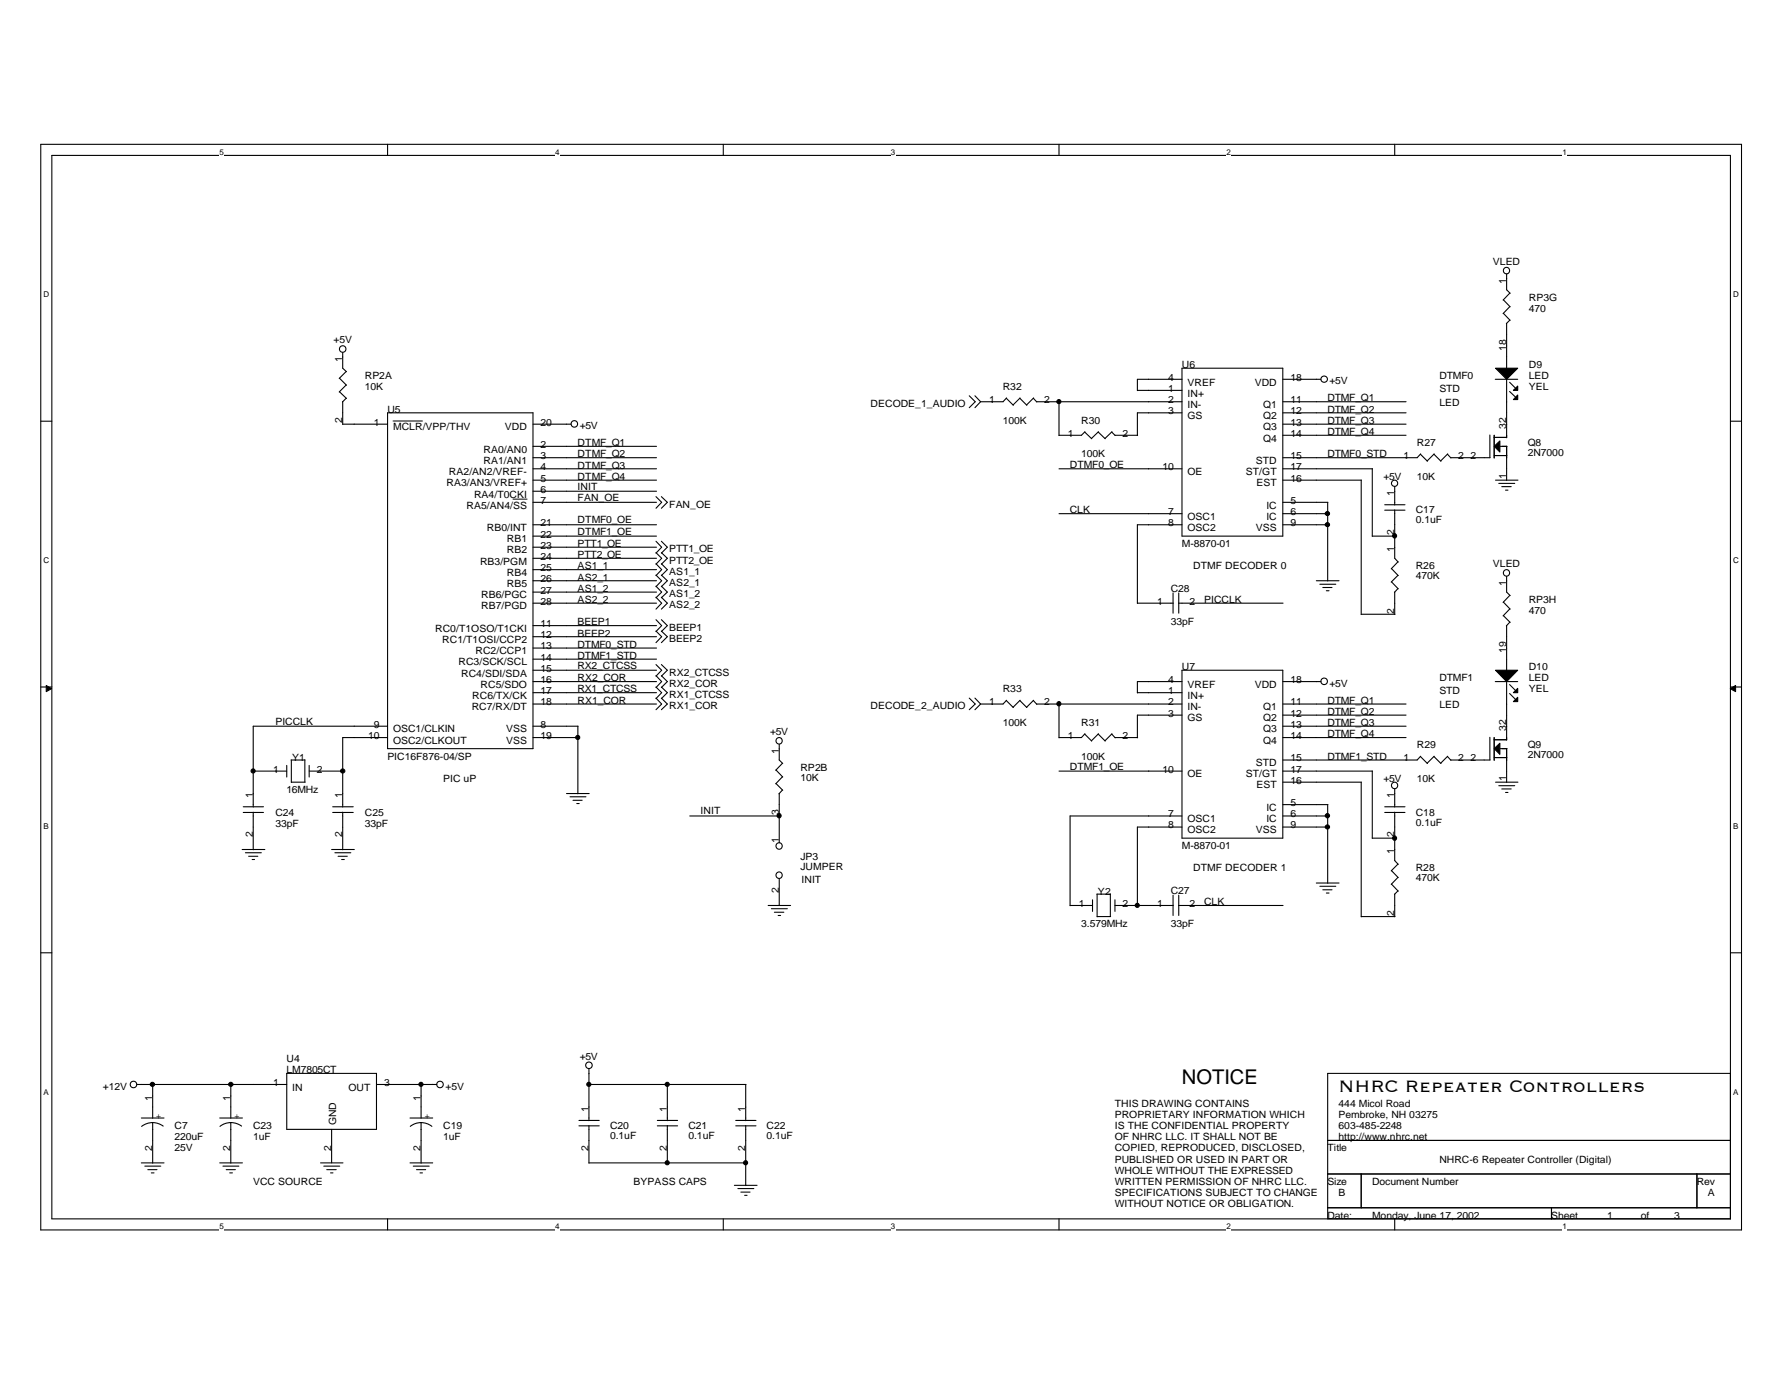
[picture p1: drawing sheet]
<svg xmlns="http://www.w3.org/2000/svg" width="279mm" height="216mm" viewBox="0 0 279 216" stroke-linecap="round" stroke-linejoin="round" font-family="sans-serif">
<path d="M6.4 22.6h266.3v170h-266.3zM8.1 24.3h262.9v166.5h-262.9z" fill="none" stroke="#000" stroke-width=".17"/>
<g fill="#fff">
<path d="M34.4 23.1h.7v1.4h-.7z"/>
<path d="M34.4 191.3h.7v1.4h-.7z"/>
</g>
<path d="M60.7 22.6v1.7M60.7 190.8v1.8" fill="none" stroke="#000" stroke-width=".17"/>
<g fill="#fff">
<path d="M87 23.1h.6v1.4h-.6z"/>
<path d="M87 191.3h.6v1.4h-.6z"/>
</g>
<path d="M113.3 22.6v1.7M113.3 190.8v1.8" fill="none" stroke="#000" stroke-width=".17"/>
<g fill="#fff">
<path d="M139.5 23.1h.7v1.4h-.7z"/>
<path d="M139.5 191.3h.7v1.4h-.7z"/>
</g>
<path d="M165.9 22.6v1.7M165.9 190.8v1.8" fill="none" stroke="#000" stroke-width=".17"/>
<g fill="#fff">
<path d="M192.1 23.1h.7v1.4h-.7z"/>
<path d="M192.1 191.3h.7v1.4h-.7z"/>
</g>
<path d="M218.4 22.6v1.7M218.4 190.8v1.8" fill="none" stroke="#000" stroke-width=".17"/>
<g fill="#fff">
<path d="M244.7 23.1h.7v1.4h-.7z"/>
<path d="M244.7 191.3h.7v1.4h-.7z"/>
<path d="M6.8 45.4h.9v1.4h-.9z"/>
<path d="M271.4 45.4h.9v1.4h-.9z"/>
<path d="M6.8 87h.9v1.4h-.9z"/>
<path d="M271.4 87h.9v1.4h-.9z"/>
</g>
<path d="M6.4 65.9h1.7M271 65.9h1.7" fill="none" stroke="#000" stroke-width=".17"/>
<g fill="#fff">
<path d="M6.8 128.6h.8v1.4h-.8z"/>
<path d="M271.4 128.6h.8v1.4h-.8z"/>
</g>
<path d="M6.4 107.6h1.7M271 107.6h1.7" fill="none" stroke="#000" stroke-width=".17"/>
<g fill="#000" stroke="#000" stroke-width=".16">
<path d="M7.2 107.3l.9 .5-.9 .5z" fill-rule="evenodd"/>
<path d="M271 107.8l.8-.5v1z" fill-rule="evenodd"/>
</g>
<g fill="#fff">
<path d="M6.8 170.2h.8v1.4h-.8z"/>
<path d="M271.4 170.2h.8v1.4h-.8z"/>
</g>
<g fill="none" stroke="#000" stroke-width=".17">
<path d="M53.2 59.2l1.1 1.1M53.7 55.2v2.4l.6 .6M54.2 58.2l-1.1 1.1M185.1 59.4h-7v1.8M185.1 57.6h15.8v26.3h-15.8zM200.9 59.4h6M234.2 59.4h3.5M235.5 46.9l1 1.1M235.5 49.1l1 1.1M236 42.9v2.5l.5 .5M236 50.6v7.1M236 59.4v9.1"/>
<path d="M236.4 59.8l1 1M236.5 45.9l-1.1 1.1M236.5 48l-1.1 1.1M236.5 50.1l-.6 .6M53.2 61.3l1.1 1.1M53.7 62.9v3.6M53.7 66.4h7M54.2 60.3l-1.1 1.1M54.2 62.3l-.6 .6M60.7 64.6h22.8v52.6h-22.8zM83.5 66.4h5.9M83.5 75.2h19.3"/>
<path d="M83.5 71.7h19.3M83.5 73.4h19.3M83.5 78.6h19.3M83.5 69.9h19.3M83.5 76.9h19.3M102.7 77.8l.9 .8-.9 1M103.6 77.8l.9 .8-.9 1M151.8 62l.9 .9-.9 .9M152.7 62l.9 .9M153.6 62.9l-.9 .9M157.6 62.3l1.1 1.1M157.6 62.3l-.5 .6h-3.5"/>
<path d="M159.7 62.3l1.1 1.1M159.8 62.3l-1.1 1.1M161.8 62.3l.6 .6M161.9 62.3l-1.1 1.1M162.3 62.9h22.8M165.9 73.4h19.2M165.9 62.9v5.3M169.9 67.6l1.1 1.1M169.9 67.6l-.5 .5h-3.5M172 67.6l1.1 1.1M172 67.6l-1.1 1.1M174.1 67.6l.6 .6"/>
<path d="M174.2 67.6l-1.1 1.1M174.6 68.1h3.6M178.1 61.1h7M185.1 64.6h-7v3.6M200.9 66.4h19.3M200.9 75.2h12.3M200.9 68.1h19.3M200.9 62.9h19.3M200.9 64.6h19.3M200.9 73.4h14.1M200.9 78.6h7.1M207.9 78.6v12.4"/>
<path d="M213.2 75.2v21M214.9 73.4v10.6M216.9 79.9h3.1M216.9 79h3.1M218.4 76.2v2.9M218.4 79.8v7.6l.6 .6M222.5 71.1l1.1 1.1M222.5 71.1l-.6 .6h-21M224.6 71.1l1.1 1.1M224.6 71.1l-1.1 1.1M226.7 71.1l.5 .6M226.7 71.1l-1.1 1.1"/>
<path d="M227.2 71.7h6.2M233.3 68.1v3.6M234 68.5h2M234 68.1v3.6M234 71.3h2M234.2 75.2h3.5M234.7 75.7h2.5M234.9 69.9h1.1M235.2 76.2h1.5M235.8 76.7h.4M236 69.9v5.3M236.4 61.3l1 .9"/>
<path d="M83.5 90.9h19.3M83.5 83.9h19.3M83.5 82.2h19.3M83.5 94.4h19.3M83.5 85.7h19.3M83.5 87.4h19.3M83.5 89.2h19.3M83.5 92.7h19.3M83.5 97.9h19.3M83.5 99.7h19.3M102.7 97l.9 .9-.9 1M102.7 98.8l.9 .9-.9 .9"/>
<path d="M102.7 84.7l.9 1-.9 .9M102.7 86.5l.9 .9-.9 .9M102.7 88.3l.9 .9-.9 .9M102.7 91.8l.9 .9-.9 .9M102.7 90l.9 .9-.9 1M102.7 93.5l.9 .9-.9 1M103.6 97l.9 .9-.9 1M103.6 98.8l.9 .9-.9 .9M103.6 84.7l.9 1-.9 .9M103.6 86.5l.9 .9-.9 .9M103.6 88.3l.9 .9-.9 .9M103.6 91.8l.9 .9-.9 .9"/>
<path d="M103.6 90l.9 .9-.9 1M103.6 93.5l.9 .9-.9 1M165.9 80.4h19.2M178.1 94.4h5.7M183.7 92.8v3.2M184.6 94.4h16.3M184.6 92.8v3.2M185.1 82.2h-7v12.3M200.9 82.2h7.1M200.9 80.4h7.1M206.2 90.9h3.5M206.7 91.5h2.5"/>
<path d="M207.2 92h1.4M207.7 92.5h.4M213.2 96.2h5.3M214.9 83.9h3.6M217.9 89l1.1 1.1M217.9 91.1l1.1 1.1M218.4 92.7v3.5M218.9 88l-1 1.1M218.9 90.1l-1 1M218.9 92.1l-.5 .6M235.5 94.3l1 1.1M235.5 96.4l1 1"/>
<path d="M236 90.2v2.5l.5 .6M236 97.9v7.1M236.5 93.2l-1.1 1.1M236.5 95.3l-1.1 1.1M236.5 97.4l-.6 .6M44.9 119.8v1.9M45.6 119h2.1M45.6 119v3.5M47.7 118.9v3.6M48.4 119.8v1.9M60.7 115.5h-7v10.9M60.7 113.7h-21v12.7"/>
<path d="M83.5 106.7h19.3M83.5 110.2h19.3M83.5 113.7h7M83.5 115.5h7M83.5 101.5h19.3M83.5 103.2h19.3M83.5 104.9h19.3M83.5 108.4h19.3M90.5 113.7v10.6M102.7 109.3l.9 .9-.9 .9M102.7 105.8l.9 .9-.9 .9M102.7 104l.9 .9-.9 1"/>
<path d="M102.7 107.6l.9 .8-.9 1M103.6 109.3l.9 .9-.9 .9M103.6 105.8l.9 .9-.9 .9M103.6 104l.9 .9-.9 1M103.6 107.6l.9 .8-.9 1M122 116.5v2.5l.6 .5M122.5 119.5l-1 1.1M151.8 109.3l.9 .9-.9 .9M152.7 109.3l.9 .9M153.6 110.2l-.9 .9M157.6 109.7l1.1 1.1M157.6 109.6l-.5 .6h-3.5"/>
<path d="M159.7 109.7l1.1 1.1M159.8 109.6l-1.1 1.1M161.8 109.7l.6 .6M161.9 109.6l-1.1 1.1M162.3 110.2h22.8M165.9 110.2v5.3M169.9 114.9l1.1 1.1M169.9 114.9l-.5 .6h-3.5M172 114.9l1.1 1.1M172 114.9l-1.1 1.1M174.1 114.9l.6 .6M174.2 114.9l-1.1 1.1"/>
<path d="M174.6 115.5h3.6M178.1 108.4h7M185.1 106.7h-7v1.8M185.1 104.9h15.8v26.3h-15.8zM185.1 112h-7v3.5M200.9 106.7h6M200.9 110.2h19.3M200.9 113.7h19.3M200.9 115.5h19.3M200.9 112h19.3M222.5 118.4l1.1 1.1M222.5 118.4l-.6 .6h-21"/>
<path d="M224.6 118.4l1.1 1.1M224.6 118.4l-1.1 1.1M226.7 118.4l.5 .6M226.7 118.4l-1.1 1.1M227.2 119h6.2M233.3 115.4v3.6M234 115.8h2M234 115.5v3.5M234 118.6h2M234.2 106.7h3.5M234.9 117.2h1.1M236 106.7v9.2"/>
<path d="M236 117.2v5.3M236.4 107.2l1 .9M236.4 108.6l1 .9M37.9 133h3.6M38.1 127.2h3.2M38.1 126.3h3.2M38.4 133.5h2.5M38.9 134.1h1.5M39.5 134.6h.4M39.7 120.7h5.2M39.7 127.2v5.8M45.6 122.5h2.2"/>
<path d="M48.4 120.7h5.3M51.9 133h3.6M52.1 127.2h3.2M52.1 126.3h3.2M52.4 133.5h2.5M53 134.1h1.4M53.5 134.6h.4M53.7 127.2v5.8M88.7 124.2h3.6M89.3 124.7h2.5M89.7 125.3h1.5M90.3 125.8h.4"/>
<path d="M108 127.8h14.1M121.5 120.6l1.1 1.1M121.5 122.7l1.1 1M122 124.2v7.7M122 137.6v4.2M122.5 121.6l-1 1.1M122.5 123.7l-.5 .6M165.9 120.7h19.2M171.8 140h2.1M171.8 140v3.5M173.9 139.9v3.6M185.1 129.5h-7v12.3"/>
<path d="M185.1 127.8h-17.5v14M200.9 122.5h12.3M200.9 120.7h14.1M200.9 129.5h7.1M200.9 127.8h7.1M200.9 126h7.1M206.2 138.3h3.5M206.7 138.8h2.5M207.2 139.3h1.4M207.7 139.8h.4M207.9 126v12.3M213.2 122.5v21"/>
<path d="M214.9 131.2h3.6M214.9 120.7v10.6M216.9 127.2h3.1M216.9 126.3h3.1M217.9 136.3l1.1 1.1M217.9 138.4l1.1 1.1M218.4 123.5v2.9M218.4 127.2v7.5l.6 .6M218.4 140v3.5M218.9 135.3l-1 1M218.9 137.4l-1 1.1M218.9 139.5l-.5 .5"/>
<path d="M234.2 122.5h3.5M234.7 123h2.5M235.2 123.5h1.5M235.8 124.1h.4M6.4 149.2h1.7M120.3 141.8h3.5M120.8 142.3h2.5M121.3 142.8h1.5M121.9 143.3h.4M167.6 141.8h3.5M171.1 140.9v1.8M171.8 143.5h2.1"/>
<path d="M174.6 141.8h9.2M174.6 140.9v1.8M183.7 140.2v3.1M184.6 141.8h16.3M184.6 140.2v3.1M213.2 143.5h5.3M271 149.2h1.7M21.5 169.8h23.4M22.1 175h3.6M23.9 175.8l.7 .1 1 .4M23.9 175.8l-.7 .1-1 .5M23.9 169.8v5.3"/>
<path d="M23.9 175.8v6.3M34.4 175h3.6M36.1 175.8l.8 .1 .9 .4M36.1 175.8l-.7 .1-.9 .5M36.1 169.8v5.3M36.1 175.8v6.3M44.9 168.1h14.1v8.7h-14.1zM51.9 176.8v5.3M59 169.8h9.4M64.2 175h3.6M65.9 175.8l1.1 .2 .6 .4M65.9 175.8l-.7 .1-.9 .5"/>
<path d="M65.9 169.8v5.3M65.9 175.8v6.3M90.7 176.3h3.1M90.7 175.4h3.1M92.2 169.8h24.6M92.2 167.3v8.2M92.2 176.2v5.9M102.9 176.3h3.2M102.9 175.4h3.2M104.5 169.8v5.7M104.5 176.2v5.9M115.2 176.3h3.2"/>
<path d="M115.2 175.4h3.2M116.8 169.8v5.7M116.8 176.2v9.4M207.9 168.1h63.1v22.7h-63.1zM207.9 178.6h63.1M22.1 182.1h3.6M22.7 182.6h2.5M23.1 183.1h1.5M23.7 183.6h.4M34.4 182.1h3.6M34.9 182.6h2.5M35.4 183.1h1.5"/>
<path d="M36 183.6h.4M50.2 182.1h3.5M50.7 182.6h2.5M51.2 183.1h1.5M51.8 183.6h.3M64.2 182.1h3.6M64.7 182.6h2.5M65.2 183.1h1.5M65.8 183.6h.4M92.2 182.1h24.6M115 185.6h3.6M115.6 186.1h2.5"/>
<path d="M116 186.6h1.5M116.6 187.1h.4M207.9 183.8h63.1M207.9 189.1h63.1M213.2 183.8v5.3M243 189.1v1.7M265.8 183.8v5.3"/>
<circle cx="53.7" cy="54.6" r=".51"/>
<circle cx="207.4" cy="59.4" r=".5"/>
<circle cx="235.9" cy="42.4" r=".5"/>
<circle cx="89.9" cy="66.4" r=".51"/>
<circle cx="218.4" cy="75.7" r=".49"/>
<circle cx="235.9" cy="89.7" r=".5"/>
<circle cx="122" cy="116" r=".5"/>
<circle cx="207.4" cy="106.7" r=".51"/>
<circle cx="122" cy="132.5" r=".5"/>
<circle cx="122" cy="137" r=".5"/>
<circle cx="218.4" cy="123" r=".5"/>
<circle cx="20.9" cy="169.8" r=".51"/>
<circle cx="68.9" cy="169.8" r=".51"/>
<circle cx="92.2" cy="166.8" r=".51"/>
</g>
<g fill="#000" stroke="#000" stroke-width=".17">
<path d="M234.2 57.6h3.5l-1.7 1.8z" fill-rule="evenodd"/>
<path d="M234 69.9l.9-.9v1.8z" fill-rule="evenodd"/>
<path d="M237.7 60.4v.7h-.7z" fill-rule="evenodd"/>
<path d="M237.7 61.8v.8h-.7z" fill-rule="evenodd"/>
<path d="M234 117.2l.9-.8v1.7z" fill-rule="evenodd"/>
<path d="M234.2 104.9h3.5l-1.7 1.8z" fill-rule="evenodd"/>
<path d="M237.7 107.8v.6h-.7z" fill-rule="evenodd"/>
<path d="M237 109.8l.7-.6v.6z" fill-rule="evenodd"/>
<circle cx="165.8" cy="62.9" r=".32"/>
<circle cx="207.9" cy="82.1" r=".33"/>
<circle cx="207.9" cy="80.4" r=".33"/>
<circle cx="218.4" cy="83.9" r=".33"/>
<circle cx="90.5" cy="115.5" r=".32"/>
<circle cx="165.8" cy="110.2" r=".33"/>
<circle cx="39.6" cy="120.7" r=".32"/>
<circle cx="53.7" cy="120.7" r=".33"/>
<circle cx="122" cy="127.7" r=".33"/>
<circle cx="207.9" cy="127.7" r=".33"/>
<circle cx="207.9" cy="129.5" r=".33"/>
<circle cx="218.4" cy="131.2" r=".33"/>
<circle cx="178.1" cy="141.7" r=".32"/>
<circle cx="23.9" cy="169.8" r=".33"/>
<circle cx="36.2" cy="169.8" r=".33"/>
<circle cx="65.9" cy="169.8" r=".32"/>
<circle cx="92.2" cy="169.8" r=".32"/>
<circle cx="104.5" cy="169.8" r=".32"/>
<circle cx="104.5" cy="182" r=".32"/>
<circle cx="116.8" cy="182" r=".32"/>
</g>
<path d="M61.6 65.9h4.6M80.3 78.1h2.2" fill="none" stroke="#000" stroke-width=".16"/>
<text font-size="3.3" x="209.6" y="171">NHRC Repeater Controllers</text>
<text font-size="3.2" x="185.1" y="169.8">NOTICE</text>
<g font-size="1.6">
<text x="233.8" y="41.4">VLED</text>
<text x="235.9" y="44.4" transform="rotate(-90 235.9 44.4)">1</text>
<text x="239.4" y="47.1">RP3G</text>
<text x="52.2" y="53.7">+5V</text>
<text x="239.4" y="48.8">470</text>
<text x="53.6" y="56.7" transform="rotate(-90 53.6 56.7)">1</text>
<text x="57.1" y="59.4">RP2A</text>
<text x="183" y="59.6">4</text>
<text x="185.1" y="57.6">U6</text>
<text x="202.1" y="59.6">18</text>
<text x="225.4" y="59.4">DTMF0</text>
<text x="235.9" y="54.9" transform="rotate(-90 235.9 54.9)">18</text>
<text x="239.4" y="57.6">D9</text>
<text x="239.4" y="59.4">LED</text>
<text x="57.1" y="61.1">10K</text>
<text x="60.7" y="64.6">U5</text>
<text x="136.4" y="63.7">DECODE_1_AUDIO</text>
<text x="154.9" y="63.1">1</text>
<text x="157.1" y="61.1">R32</text>
<text x="163.5" y="63.1">2</text>
<text x="183" y="61.3">1</text>
<text x="183" y="63.1">2</text>
<text x="183" y="64.9">3</text>
<text x="186" y="62.1">IN+</text>
<text x="186" y="63.9">IN-</text>
<text x="186" y="60.4">VREF</text>
<text x="186" y="65.6">GS</text>
<text x="196.5" y="60.4">VDD</text>
<text x="197.8" y="63.9">Q1</text>
<text x="197.8" y="65.6">Q2</text>
<text x="202.1" y="63.1">11</text>
<text x="202.1" y="64.9">12</text>
<text x="207.9" y="64.6">DTMF_Q2</text>
<text x="207.9" y="62.8">DTMF_Q1</text>
<text x="208.2" y="60.2">+5V</text>
<text x="225.4" y="61.4">STD</text>
<text x="225.4" y="63.5">LED</text>
<text x="239.4" y="61.1">YEL</text>
<text x="53.6" y="66.3" transform="rotate(-90 53.6 66.3)">2</text>
<text x="58.5" y="66.6">1</text>
<text x="61.6" y="67.4">MCLR/VPP/THV</text>
<text x="75.7" y="70.9">RA0/AN0</text>
<text x="79.1" y="67.4">VDD</text>
<text x="84.7" y="70.1">2</text>
<text x="84.7" y="71.9">3</text>
<text x="84.7" y="66.6">20</text>
<text x="90.5" y="71.6">DTMF_Q2</text>
<text x="90.5" y="69.8">DTMF_Q1</text>
<text x="90.8" y="67.2">+5V</text>
<text x="157.1" y="66.3">100K</text>
<text x="167.2" y="68.4">1</text>
<text x="169.3" y="66.3">R30</text>
<text x="169.3" y="71.6">100K</text>
<text x="175.8" y="68.4">2</text>
<text x="197.8" y="67.4">Q3</text>
<text x="197.8" y="69.1">Q4</text>
<text x="202.1" y="66.6">13</text>
<text x="202.1" y="68.4">14</text>
<text x="202.1" y="71.9">15</text>
<text x="207.9" y="71.6">DTMF0_STD</text>
<text x="207.9" y="66.3">DTMF_Q3</text>
<text x="207.9" y="68.1">DTMF_Q4</text>
<text x="219.8" y="71.9">1</text>
<text x="221.9" y="69.8">R27</text>
<text x="228.4" y="71.9">2</text>
<text x="230.3" y="71.9">2</text>
<text x="235.9" y="67.2" transform="rotate(-90 235.9 67.2)">32</text>
<text x="239.3" y="69.8">Q8</text>
<text x="239.3" y="71.4">2N7000</text>
<text x="69.9" y="76.2">RA3/AN3/VREF+</text>
<text x="70.3" y="74.4">RA2/AN2/VREF-</text>
<text x="74.3" y="77.9">RA4/T0CKI</text>
<text x="75.7" y="72.6">RA1/AN1</text>
<text x="84.7" y="73.6">4</text>
<text x="84.7" y="75.4">5</text>
<text x="84.7" y="77.1">6</text>
<text x="90.5" y="76.7">INIT</text>
<text x="90.5" y="75.1">DTMF_Q4</text>
<text x="90.5" y="73.4">DTMF_Q3</text>
<text x="167.6" y="73.2">DTMF0_OE</text>
<text x="182.1" y="73.6">10</text>
<text x="186" y="74.4">OE</text>
<text x="195.1" y="74.4">ST/GT</text>
<text x="196.7" y="72.6">STD</text>
<text x="196.8" y="76.2">EST</text>
<text x="202.1" y="75.4">16</text>
<text x="202.1" y="73.6">17</text>
<text x="216.7" y="75.1">+5V</text>
<text x="218.4" y="77.7" transform="rotate(-90 218.4 77.7)">1</text>
<text x="221.9" y="75.1">10K</text>
<text x="235.9" y="75" transform="rotate(-90 235.9 75)">1</text>
<text x="73.1" y="79.6">RA5/AN4/SS</text>
<text x="76.2" y="83.1">RB0/INT</text>
<text x="84.7" y="82.4">21</text>
<text x="84.7" y="78.9">7</text>
<text x="90.5" y="83.7">DTMF1_OE</text>
<text x="90.5" y="78.4">FAN_OE</text>
<text x="90.5" y="82">DTMF0_OE</text>
<text x="104.8" y="79.5">FAN_OE</text>
<text x="167.6" y="80.3">CLK</text>
<text x="183" y="82.4">8</text>
<text x="183" y="80.6">7</text>
<text x="186" y="83.1">OSC2</text>
<text x="186" y="81.4">OSC1</text>
<text x="196.7" y="83.1">VSS</text>
<text x="198.3" y="79.6">IC</text>
<text x="198.3" y="81.4">IC</text>
<text x="202.1" y="82.4">9</text>
<text x="202.1" y="78.9">5</text>
<text x="202.1" y="80.6">6</text>
<text x="218.4" y="83.8" transform="rotate(-90 218.4 83.8)">2</text>
<text x="221.7" y="80.3">C17</text>
<text x="221.7" y="82">0.1uF</text>
<text x="75.2" y="88.4">RB3/PGM</text>
<text x="79.4" y="84.9">RB1</text>
<text x="79.4" y="86.7">RB2</text>
<text x="84.7" y="84.2">22</text>
<text x="84.7" y="85.9">23</text>
<text x="84.7" y="87.6">24</text>
<text x="84.7" y="89.4">25</text>
<text x="90.5" y="89.1">AS1_1</text>
<text x="90.5" y="87.4">PTT2_OE</text>
<text x="90.5" y="85.6">PTT1_OE</text>
<text x="104.8" y="86.5">PTT1_OE</text>
<text x="104.8" y="88.3">PTT2_OE</text>
<text x="185.1" y="85.6">M-8870-01</text>
<text x="186.9" y="89.1">DTMF DECODER 0</text>
<text x="218.4" y="86.4" transform="rotate(-90 218.4 86.4)">1</text>
<text x="221.7" y="89.1">R26</text>
<text x="233.8" y="88.8">VLED</text>
<text x="75.4" y="93.7">RB6/PGC</text>
<text x="75.4" y="95.4">RB7/PGD</text>
<text x="79.4" y="90.2">RB4</text>
<text x="79.4" y="91.9">RB5</text>
<text x="84.7" y="91.1">26</text>
<text x="84.7" y="92.9">27</text>
<text x="84.7" y="94.7">28</text>
<text x="90.5" y="92.6">AS1_2</text>
<text x="90.5" y="90.9">AS2_1</text>
<text x="90.5" y="94.4">AS2_2</text>
<text x="104.8" y="90">AS1_1</text>
<text x="104.8" y="93.5">AS1_2</text>
<text x="104.8" y="91.8">AS2_1</text>
<text x="104.8" y="95.2">AS2_2</text>
<text x="181.2" y="94.7">1</text>
<text x="183.3" y="92.6">C28</text>
<text x="186.3" y="94.7">2</text>
<text x="188.6" y="94.4">PICCLK</text>
<text x="221.7" y="90.7">470K</text>
<text x="235.9" y="91.7" transform="rotate(-90 235.9 91.7)">1</text>
<text x="239.4" y="94.4">RP3H</text>
<text x="68.2" y="98.9">RC0/T1OSO/T1CKI</text>
<text x="69.3" y="100.7">RC1/T1OSI/CCP2</text>
<text x="84.7" y="98.2">11</text>
<text x="84.7" y="99.9">12</text>
<text x="84.7" y="101.7">13</text>
<text x="90.5" y="101.4">DTMF0_STD</text>
<text x="90.5" y="97.9">BEEP1</text>
<text x="90.5" y="99.7">BEEP2</text>
<text x="104.8" y="98.8">BEEP1</text>
<text x="104.8" y="100.5">BEEP2</text>
<text x="183.3" y="97.9">33pF</text>
<text x="218.4" y="96.1" transform="rotate(-90 218.4 96.1)">2</text>
<text x="239.4" y="96.1">470</text>
<text x="71.8" y="104.2">RC3/SCK/SCL</text>
<text x="72.2" y="105.9">RC4/SDI/SDA</text>
<text x="74.5" y="102.4">RC2/CCP1</text>
<text x="75.3" y="107.7">RC5/SDO</text>
<text x="84.7" y="103.4">14</text>
<text x="84.7" y="105.2">15</text>
<text x="84.7" y="106.9">16</text>
<text x="90.5" y="104.7">RX2_CTCSS</text>
<text x="90.5" y="106.6">RX2_COR</text>
<text x="90.5" y="103.2">DTMF1_STD</text>
<text x="104.8" y="107.5">RX2_COR</text>
<text x="104.8" y="105.8">RX2_CTCSS</text>
<text x="183" y="106.9">4</text>
<text x="185.1" y="104.9">U7</text>
<text x="186" y="107.7">VREF</text>
<text x="196.5" y="107.7">VDD</text>
<text x="202.1" y="106.9">18</text>
<text x="208.2" y="107.5">+5V</text>
<text x="225.4" y="106.6">DTMF1</text>
<text x="235.9" y="102.2" transform="rotate(-90 235.9 102.2)">19</text>
<text x="239.4" y="104.9">D10</text>
<text x="239.4" y="106.6">LED</text>
<text x="43.1" y="113.5">PICCLK</text>
<text x="58.5" y="113.9">9</text>
<text x="73.9" y="111.2">RC7/RX/DT</text>
<text x="74" y="109.4">RC6/TX/CK</text>
<text x="84.7" y="113.9">8</text>
<text x="84.7" y="108.7">17</text>
<text x="84.7" y="110.4">18</text>
<text x="90.5" y="108.4">RX1_CTCSS</text>
<text x="90.5" y="110.2">RX1_COR</text>
<text x="104.8" y="111">RX1_COR</text>
<text x="104.8" y="109.3">RX1_CTCSS</text>
<text x="136.4" y="111">DECODE_2_AUDIO</text>
<text x="154.9" y="110.4">1</text>
<text x="157.1" y="108.4">R33</text>
<text x="157.1" y="113.7">100K</text>
<text x="163.5" y="110.4">2</text>
<text x="169.3" y="113.7">R31</text>
<text x="183" y="108.7">1</text>
<text x="183" y="110.4">2</text>
<text x="183" y="112.2">3</text>
<text x="186" y="109.4">IN+</text>
<text x="186" y="111.2">IN-</text>
<text x="186" y="112.9">GS</text>
<text x="197.8" y="111.2">Q1</text>
<text x="197.8" y="112.9">Q2</text>
<text x="202.1" y="110.4">11</text>
<text x="202.1" y="112.2">12</text>
<text x="202.1" y="113.9">13</text>
<text x="207.9" y="113.7">DTMF_Q3</text>
<text x="207.9" y="111.9">DTMF_Q2</text>
<text x="207.9" y="110.2">DTMF_Q1</text>
<text x="225.4" y="108.7">STD</text>
<text x="225.4" y="110.8">LED</text>
<text x="239.4" y="108.4">YEL</text>
<text x="45.8" y="119.1">Y1</text>
<text x="57.7" y="115.7">10</text>
<text x="60.7" y="118.9">PIC16F876-04/SP</text>
<text x="61.6" y="114.7">OSC1/CLKIN</text>
<text x="61.6" y="116.5">OSC2/CLKOUT</text>
<text x="79.2" y="114.7">VSS</text>
<text x="79.2" y="116.5">VSS</text>
<text x="84.7" y="115.7">19</text>
<text x="120.6" y="115.1">+5V</text>
<text x="122" y="118" transform="rotate(-90 122 118)">1</text>
<text x="167.2" y="115.7">1</text>
<text x="169.3" y="118.9">100K</text>
<text x="175.8" y="115.7">2</text>
<text x="196.7" y="120">STD</text>
<text x="197.8" y="114.7">Q3</text>
<text x="197.8" y="116.5">Q4</text>
<text x="202.1" y="115.7">14</text>
<text x="202.1" y="119.2">15</text>
<text x="207.9" y="118.9">DTMF1_STD</text>
<text x="207.9" y="115.4">DTMF_Q4</text>
<text x="219.8" y="119.2">1</text>
<text x="221.9" y="117.2">R29</text>
<text x="228.4" y="119.2">2</text>
<text x="230.3" y="119.2">2</text>
<text x="235.9" y="114.5" transform="rotate(-90 235.9 114.5)">32</text>
<text x="239.3" y="117.2">Q9</text>
<text x="239.3" y="118.7">2N7000</text>
<text x="39.6" y="125" transform="rotate(-90 39.6 125)">1</text>
<text x="42.8" y="120.9">1</text>
<text x="44.9" y="124.2">16MHz</text>
<text x="49.6" y="120.9">2</text>
<text x="53.6" y="125" transform="rotate(-90 53.6 125)">1</text>
<text x="69.4" y="122.4">PIC uP</text>
<text x="125.3" y="120.7">RP2B</text>
<text x="125.3" y="122.3">10K</text>
<text x="167.6" y="120.5">DTMF1_OE</text>
<text x="182.1" y="120.9">10</text>
<text x="186" y="121.7">OE</text>
<text x="195.1" y="121.7">ST/GT</text>
<text x="196.8" y="123.4">EST</text>
<text x="202.1" y="122.7">16</text>
<text x="202.1" y="120.9">17</text>
<text x="216.7" y="122.4">+5V</text>
<text x="218.4" y="125" transform="rotate(-90 218.4 125)">1</text>
<text x="221.9" y="122.4">10K</text>
<text x="235.9" y="122.3" transform="rotate(-90 235.9 122.3)">1</text>
<text x="39.6" y="131.1" transform="rotate(-90 39.6 131.1)">2</text>
<text x="43.1" y="127.7">C24</text>
<text x="43.1" y="129.5">33pF</text>
<text x="53.6" y="131.1" transform="rotate(-90 53.6 131.1)">2</text>
<text x="57.1" y="127.7">C25</text>
<text x="57.1" y="129.5">33pF</text>
<text x="109.7" y="127.5">INIT</text>
<text x="122" y="127.6" transform="rotate(-90 122 127.6)">3</text>
<text x="183" y="129.7">8</text>
<text x="183" y="128">7</text>
<text x="186" y="130.5">OSC2</text>
<text x="186" y="128.7">OSC1</text>
<text x="196.7" y="130.5">VSS</text>
<text x="198.3" y="127">IC</text>
<text x="198.3" y="128.7">IC</text>
<text x="202.1" y="129.7">9</text>
<text x="202.1" y="126.2">5</text>
<text x="202.1" y="128">6</text>
<text x="218.4" y="131.1" transform="rotate(-90 218.4 131.1)">2</text>
<text x="221.7" y="127.7">C18</text>
<text x="221.7" y="129.2">0.1uF</text>
<text x="122" y="132" transform="rotate(-90 122 132)">1</text>
<text x="125.3" y="134.7">JP3</text>
<text x="125.3" y="136.3">JUMPER</text>
<text x="185.1" y="132.9">M-8870-01</text>
<text x="186.9" y="136.4">DTMF DECODER 1</text>
<text x="218.4" y="133.8" transform="rotate(-90 218.4 133.8)">1</text>
<text x="221.7" y="136.4">R28</text>
<text x="122" y="139.9" transform="rotate(-90 122 139.9)">2</text>
<text x="125.5" y="138.2">INIT</text>
<text x="169" y="142">1</text>
<text x="172" y="140.1">Y2</text>
<text x="175.8" y="142">2</text>
<text x="181.2" y="142">1</text>
<text x="183.3" y="140">C27</text>
<text x="186.3" y="142">2</text>
<text x="188.6" y="141.7">CLK</text>
<text x="218.4" y="143.3" transform="rotate(-90 218.4 143.3)">2</text>
<text x="221.7" y="138">470K</text>
<text x="169.3" y="145.2">3.579MHz</text>
<text x="183.3" y="145.2">33pF</text>
<text x="44.9" y="166.2">U4</text>
<text x="44.9" y="168">LM7805CT</text>
<text x="90.8" y="165.9">+5V</text>
<text x="16.1" y="170.6">+12V</text>
<text x="23.8" y="172.3" transform="rotate(-90 23.8 172.3)">1</text>
<text x="36.1" y="172.3" transform="rotate(-90 36.1 172.3)">1</text>
<text x="42.8" y="170">1</text>
<text x="45.8" y="170.8">IN</text>
<text x="54.6" y="170.8">OUT</text>
<text x="60.2" y="170">3</text>
<text x="65.9" y="172.3" transform="rotate(-90 65.9 172.3)">1</text>
<text x="69.8" y="170.6">+5V</text>
<text x="174.6" y="173.3">THIS DRAWING CONTAINS</text>
<text x="209.6" y="173.3">444 Micol Road</text>
<text x="24.4" y="175.1">+</text>
<text x="27.3" y="176.7">C7</text>
<text x="27.3" y="178.5">220uF</text>
<text x="36.7" y="175.1">+</text>
<text x="39.6" y="176.7">C23</text>
<text x="39.6" y="178.5">1uF</text>
<text x="52.7" y="176.2" transform="rotate(-90 52.7 176.2)">GND</text>
<text x="66.5" y="175.1">+</text>
<text x="69.4" y="176.7">C19</text>
<text x="69.4" y="178.5">1uF</text>
<text x="92.2" y="174.1" transform="rotate(-90 92.2 174.1)">1</text>
<text x="95.5" y="176.7">C20</text>
<text x="95.5" y="178.4">0.1uF</text>
<text x="104.4" y="174.1" transform="rotate(-90 104.4 174.1)">1</text>
<text x="107.8" y="176.7">C21</text>
<text x="107.8" y="178.4">0.1uF</text>
<text x="116.7" y="174.1" transform="rotate(-90 116.7 174.1)">1</text>
<text x="120.1" y="176.7">C22</text>
<text x="120.1" y="178.4">0.1uF</text>
<text x="174.6" y="175">PROPRIETARY INFORMATION WHICH</text>
<text x="174.6" y="178.5">OF NHRC LLC. IT SHALL NOT BE</text>
<text x="174.6" y="176.7">IS THE CONFIDENTIAL PROPERTY</text>
<text x="209.6" y="175">Pembroke, NH 03275</text>
<text x="209.6" y="176.7">603-485-2248</text>
<text x="209.6" y="178.5">http://www.nhrc.net</text>
<text x="23.8" y="180.2" transform="rotate(-90 23.8 180.2)">2</text>
<text x="27.3" y="180.3">25V</text>
<text x="36.1" y="180.2" transform="rotate(-90 36.1 180.2)">2</text>
<text x="39.6" y="185.5">VCC SOURCE</text>
<text x="51.9" y="180.2" transform="rotate(-90 51.9 180.2)">2</text>
<text x="65.9" y="180.2" transform="rotate(-90 65.9 180.2)">2</text>
<text x="92.2" y="180.2" transform="rotate(-90 92.2 180.2)">2</text>
<text x="99.2" y="185.5">BYPASS CAPS</text>
<text x="104.4" y="180.2" transform="rotate(-90 104.4 180.2)">2</text>
<text x="116.7" y="180.2" transform="rotate(-90 116.7 180.2)">2</text>
<text x="174.6" y="182">PUBLISHED OR USED IN PART OR</text>
<text x="174.6" y="183.8">WHOLE WITHOUT THE EXPRESSED</text>
<text x="174.6" y="185.5">WRITTEN PERMISSION OF NHRC LLC.</text>
<text x="174.6" y="180.3">COPIED, REPRODUCED, DISCLOSED,</text>
<text x="207.9" y="180.3">Title</text>
<text x="207.9" y="185.5">Size</text>
<text x="214.9" y="185.5">Document Number</text>
<text x="225.4" y="182">NHRC-6 Repeater Controller (Digital)</text>
<text x="265.7" y="185.5">Rev</text>
<text x="174.6" y="187.3">SPECIFICATIONS SUBJECT TO CHANGE</text>
<text x="174.6" y="189">WITHOUT NOTICE OR OBLIGATION.</text>
<text x="207.9" y="190.8">Date:</text>
<text x="209.6" y="187.3">B</text>
<text x="214.9" y="190.8">Monday, June 17, 2002</text>
<text x="243" y="190.8">Sheet</text>
<text x="251.7" y="190.8">1</text>
<text x="257" y="190.8">of</text>
<text x="262.2" y="190.8">3</text>
<text x="267.5" y="187.3">A</text>
</g>
<g font-size="1.3">
<text x="34.4" y="24.2">5</text>
<text x="87" y="24.2">4</text>
<text x="139.5" y="24.2">3</text>
<text x="192.1" y="24.2">2</text>
<text x="244.7" y="24.2">1</text>
<text x="6.8" y="46.5">D</text>
<text x="271.4" y="46.5">D</text>
<text x="6.8" y="88.1">C</text>
<text x="271.4" y="88.1">C</text>
<text x="6.8" y="129.8">B</text>
<text x="271.4" y="129.8">B</text>
<text x="6.8" y="171.4">A</text>
<text x="271.4" y="171.4">A</text>
<text x="34.4" y="192.4">5</text>
<text x="87" y="192.4">4</text>
<text x="139.5" y="192.4">3</text>
<text x="192.1" y="192.4">2</text>
<text x="244.7" y="192.4">1</text>
</g>
</svg>
